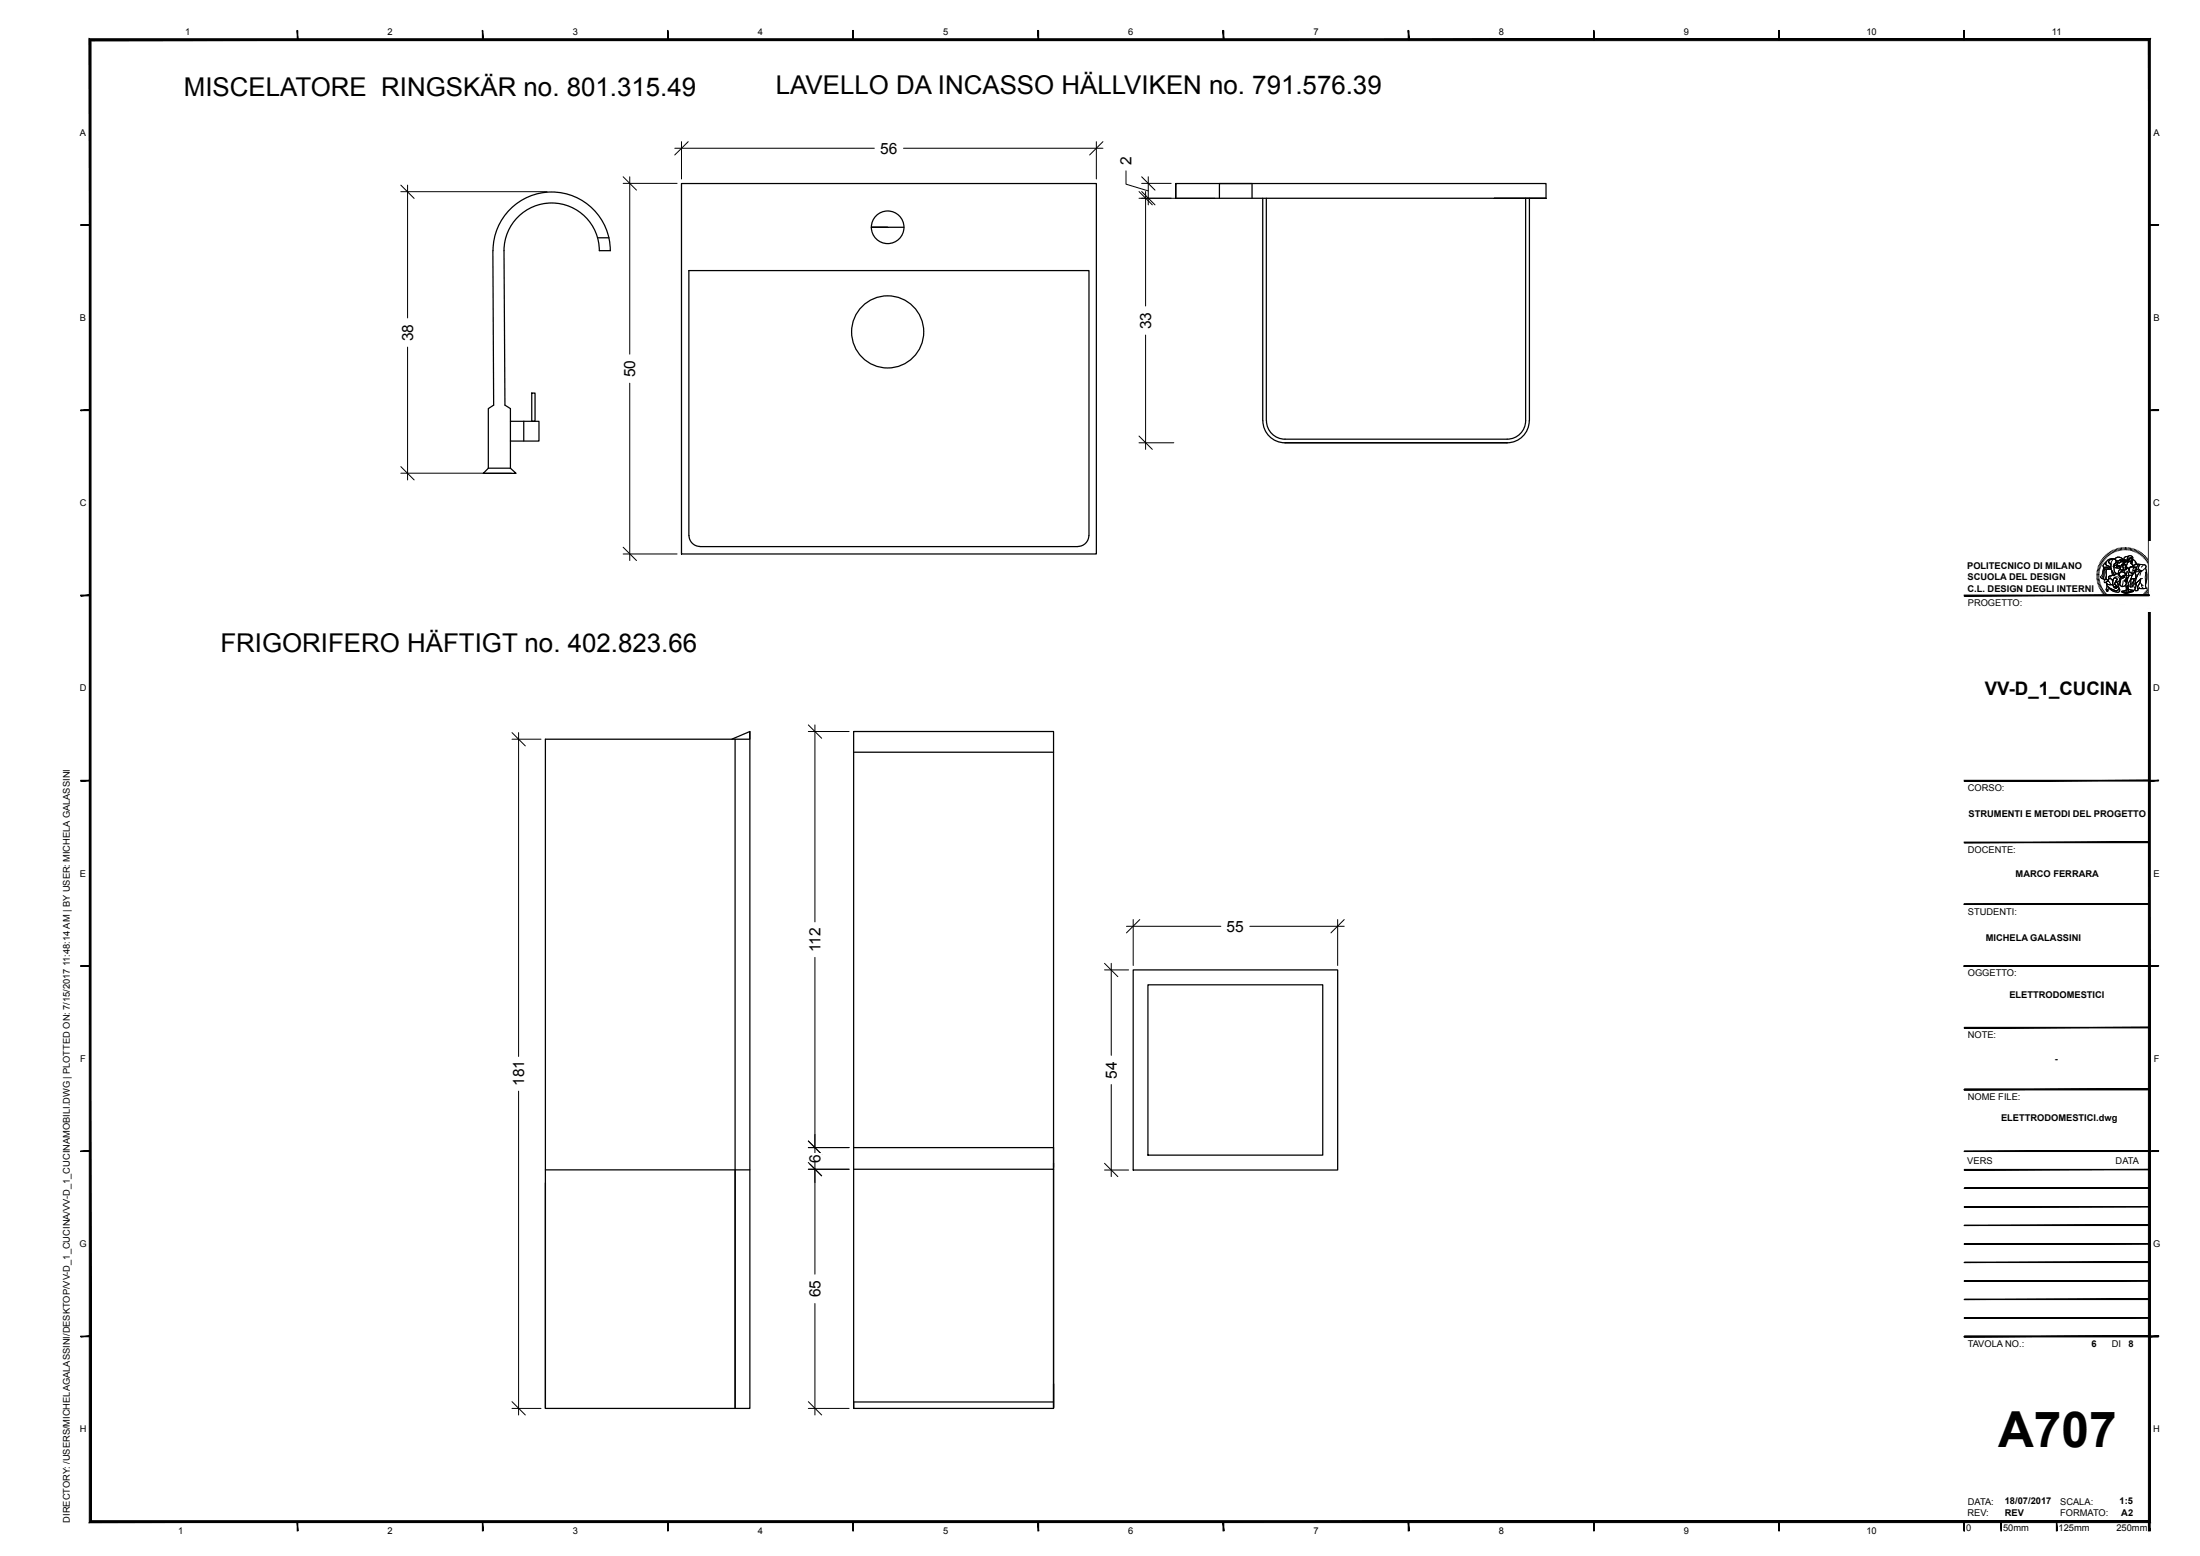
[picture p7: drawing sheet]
<svg xmlns="http://www.w3.org/2000/svg" width="594mm" height="420mm" viewBox="0 0 594 420" stroke-linecap="round" stroke-linejoin="round" font-family="sans-serif">
<g fill="none" stroke="#000" stroke-width=".34">
<path d="M184 49.5h112v100h-112zM317.4 49.5v4v-4h100v4M317.4 53.5h100h-13.9M329.2 53.5v-4h8.9v4M340.9 53.5l.1 60a6 6 0 0 0 5.9 6h60a6 6 0 0 0 6-6M341.9 53.5v60M411.9 53.5v60a5 5 0 0 1-5 5h-60a5 5 0 0 1-5-5M412.9 53.5v60M133.1 67.7l.2 41.7-1.5 .9v16.1M161.4 64.2h3M164.8 67.7a15.8 15.8 0 0 0-15.9-15.9 15.8 15.8 0 0 0-15.8 15.9M164.8 67.7h-3a12.9 12.9 0 0 0-12.9-12.9 12.9 12.9 0 0 0-12.8 12.9l.2 41.7 1.5 .9v16.1"/>
<path d="M239.7 61.4h-4.4h8.8M137.8 113.7h7.7v5.4h-7.7M141.4 113.7v5.4M143.6 106.1h.9v7.6h-.9zM131.8 126.4h6l1.5 1.4h-8.8zM186 144.5v-71.5h108v71.5M186 144.5a2.96 2.96 0 0 0 3 3M189 147.5h102M294 144.5a2.96 2.96 0 0 1-3 3M198.5 199.5v180.7v-64.4M202.5 197.5v2h-55.2v180.7h55.2v-182.7l-4.9 2M230.5 197.5h54v182.7h-54z"/>
<path d="M230.5 203h54M306 261.8h55.2v54h-55.2zM309.9 265.8h47.2v46h-47.2zM147.3 319.2v61M147.3 315.8h55.2M230.5 315.6h54v64.4v-6.4M230.5 309.8h54v5.8M284.5 314v1.1M284.5 378.4h-54v1.8"/>
<circle cx="239.7" cy="61.4" r="4.4"/>
<circle cx="239.7" cy="89.6" r="9.7"/>
</g>
<g fill="#000" stroke="#000" stroke-width=".27">
<path d="M24.1 10.5l.5 400v-399.5zM24.1 10.5l.5 400-.5 .5z"/>
<path d="M80.2 8.2l.2 2.5v-2.5zM80.2 8.2l.2 2.5h-.2z"/>
<path d="M130.2 8.2l.2 2.5v-2.5zM130.2 8.2l.2 2.5h-.2z"/>
<path d="M180.2 8.2l.2 2.5v-2.5zM180.2 8.2l.2 2.5h-.2z"/>
<path d="M230.2 8.2l.2 2.5v-2.5zM230.2 8.2l.2 2.5h-.2z"/>
<path d="M280.2 8.2l.2 2.5v-2.5zM280.2 8.2l.2 2.5h-.2z"/>
<path d="M330.2 8.2l.2 2.5v-2.5zM330.2 8.2l.2 2.5h-.2z"/>
<path d="M380.2 8.2l.2 2.5v-2.5zM380.2 8.2l.2 2.5h-.2z"/>
<path d="M430.3 8.2l.1 2.5v-2.5zM430.3 8.2l.1 2.5h-.1z"/>
<path d="M480.3 8.2l.1 2.5v-2.5zM480.3 8.2l.1 2.5h-.1z"/>
<path d="M530.2 8.2l.2 2.5v-2.5zM530.2 8.2l.2 2.5h-.2z"/>
<path d="M24.6 11h555.5l.5-.5zM24.1 10.5h556.5l-556 .5z"/>
<path d="M21.8 60.8h2.5v-.2zM21.8 60.6h2.5l-2.5 .2z"/>
<path d="M580.3 60.8h2.5v-.2zM580.3 60.6h2.5l-2.5 .2z"/>
<path d="M21.8 110.8h2.5v-.2zM21.8 110.6h2.5l-2.5 .2z"/>
<path d="M580.3 110.8h2.5v-.2zM580.3 110.6h2.5l-2.5 .2z"/>
<path d="M21.8 160.8h2.5v-.2zM21.8 160.6h2.5l-2.5 .2z"/>
<path d="M530.3 160.8h50v-.2zM530.3 160.6h50l-50 .2z"/>
<path d="M580.3 160.8h2.5v-.2zM580.3 160.6h2.5l-2.5 .2z"/>
<path d="M21.8 210.8h2.5v-.2zM21.8 210.6h2.5l-2.5 .2z"/>
<path d="M530.3 210.8h50v-.2zM530.3 210.6h50l-50 .2z"/>
<path d="M580.3 210.8h2.5v-.2zM580.3 210.6h2.5l-2.5 .2z"/>
<path d="M530.3 227.5h50v-.2zM530.3 227.3h50l-50 .2z"/>
<path d="M530.3 244v.1l50-.1zM530.3 244.1l50-.1v.1z"/>
<path d="M530.3 244.1h50v-.1zM530.3 244h50l-50 .1z"/>
<path d="M21.8 260.8h2.5v-.2zM21.8 260.6h2.5l-2.5 .2z"/>
<path d="M530.3 260.6v.2l50-.2zM530.3 260.8l50-.2v.2z"/>
<path d="M530.3 260.6v.2l50-.2zM530.3 260.8l50-.2v.2z"/>
<path d="M530.3 277.3v.2l50-.2zM530.3 277.5l50-.2v.2z"/>
<path d="M530.3 260.6v.2l50-.2zM530.3 260.8l50-.2v.2z"/>
<path d="M530.3 260.6v.2l50-.2zM530.3 260.8l50-.2v.2z"/>
<path d="M580.3 260.8h2.5v-.2zM580.3 260.6h2.5l-2.5 .2z"/>
<path d="M530.3 294v.1l50-.1zM530.3 294.1l50-.1v.1z"/>
<path d="M530.3 294v.1l50-.1zM530.3 294.1l50-.1v.1z"/>
<path d="M21.8 310.8h2.5v-.1zM21.8 310.7h2.5l-2.5 .1z"/>
<path d="M530.3 315.6h50zM530.3 315.8l50-.2z"/>
<path d="M530.3 310.7v.1l50-.1zM530.3 310.8l50-.1v.1z"/>
<path d="M580.3 310.8h2.5v-.1zM580.3 310.7h2.5l-2.5 .1z"/>
<path d="M530.3 335.7h50zM530.3 335.8l50-.1z"/>
<path d="M530.3 330.7h50zM530.3 330.8l50-.1z"/>
<path d="M530.3 325.7h50zM530.3 325.8l50-.1z"/>
<path d="M530.3 320.6h50zM530.3 320.8l50-.2z"/>
<path d="M530.3 355.7h50zM530.3 355.8l50-.1z"/>
<path d="M530.3 350.7h50zM530.3 350.8l50-.1z"/>
<path d="M530.3 345.7h50zM530.3 345.8l50-.1z"/>
<path d="M530.3 340.7h50zM530.3 340.8l50-.1z"/>
<path d="M21.8 360.8h2.5v-.2zM21.8 360.6h2.5l-2.5 .2z"/>
<path d="M530.3 360.6v.2l50-.2zM530.3 360.8l50-.2v.2z"/>
<path d="M530.3 360.6v.2l50-.2zM530.3 360.8l50-.2v.2z"/>
<path d="M580.3 360.8h2.5v-.2zM580.3 360.6h2.5l-2.5 .2z"/>
<path d="M580.3 360.8h2.5v-.2zM580.3 360.6h2.5l-2.5 .2z"/>
<path d="M580.3 360.8h2.5v-.2zM580.3 360.6h2.5l-2.5 .2z"/>
<path d="M24.6 410.5l-.5 .5 556-.5zM24.1 411l556-.5 .5 .5z"/>
<path d="M80.2 410.7l.2 2.5v-2.5zM80.2 410.7l.2 2.5h-.2z"/>
<path d="M130.2 410.7l.2 2.5v-2.5zM130.2 410.7l.2 2.5h-.2z"/>
<path d="M180.2 410.7l.2 2.5v-2.5zM180.2 410.7l.2 2.5h-.2z"/>
<path d="M230.2 410.7l.2 2.5v-2.5zM230.2 410.7l.2 2.5h-.2z"/>
<path d="M280.2 410.7l.2 2.5v-2.5zM280.2 410.7l.2 2.5h-.2z"/>
<path d="M330.2 410.7l.2 2.5v-2.5zM330.2 410.7l.2 2.5h-.2z"/>
<path d="M380.2 410.7l.2 2.5v-2.5zM380.2 410.7l.2 2.5h-.2z"/>
<path d="M430.3 410.7l.1 2.5v-2.5zM430.3 410.7l.1 2.5h-.1z"/>
<path d="M480.3 410.7l.1 2.5v-2.5zM480.3 410.7l.1 2.5h-.1z"/>
<path d="M530.2 410.7v2.5h.2zM530.2 410.7h.2v2.5z"/>
<path d="M530.2 410.7l.2 2.5v-2.5zM530.2 410.7l.2 2.5h-.2z"/>
<path d="M540.2 410.7l.2 2.5v-2.5zM540.2 410.7l.2 2.5h-.2z"/>
<path d="M555.2 410.7l.2 2.5v-2.5zM555.2 410.7l.2 2.5h-.2z"/>
<path d="M580.1 11v399.5l.5 .5zM580.1 11l.5-.5v400.5z"/>
<path d="M580.1 410.7l.4 2.5v-2.5zM580.1 410.7l.4 2.5h-.4z"/>
</g>
<g fill="none" stroke="#000" stroke-width=".27">
<path d="M184 38.2v10.1M185.8 38.2l-3.6 3.6M296 38.2v10.1M297.8 38.2l-3.6 3.6M108.2 51.7h39.5M108.2 50l3.6 3.6M110 50v35.8M168.3 49.5h14.5M168.3 47.7l3.6 3.6M170 47.7v47.9M182.2 40h53.9M243.9 40h53.9"/>
<path d="M304 46.1v3.6l6 1.8M307.5 53.5h20.6M307.5 51.7l3.6 3.6M308.3 49.5h7.9M308.3 47.7l3.5 3.6M308.3 51.7l3.5 3.6M309.3 51.7v30.9M310 47.7v7.6M110 93.7v35.9M309.3 90.4v30.9M170 103.4v47.9M307.5 119.5h9.4"/>
<path d="M307.5 117.7l3.6 3.6M108.2 127.7h29.9M108.2 126l3.6 3.6M168.3 149.5h14.5M168.3 147.7l3.6 3.6M566.1 154.7h.7M566.1 155l.7 .1M566.1 155.4h.7M566.1 154.3l.7 .1M566.2 154l.7 .1M566.3 153.6l.6 .2M566.4 153.3l.6 .2"/>
<path d="M566.5 153l.6 .2M566.6 152.6l.6 .3M566.8 152.3l.6 .3M566.8 155.7l-.7 .1M566.8 156.1h-.7M566.8 156.4l-.7 .1M566.9 156.7l-.7 .1M566.9 151.9l.6 .4M566.9 157l-.6 .2M567 157.3l-.6 .2M567.1 151.6l.6 .4M567.1 157.7l-.6 .2"/>
<path d="M567.2 151.4l.6 .3M567.2 158l-.6 .2M567.4 158.3l-.7 .2M567.5 151.1l.5 .3M567.5 158.5l-.6 .3M567.7 158.8l-.6 .4M567.7 150.8l.5 .4M567.8 159.1l-.6 .4M567.9 150.5l.5 .4M568 153l.7 .1a.68 .68 0 0 0 1.2-.1 .41 .41 0 0 1 .1 .4 .41 .41 0 0 1-.4 .2h-1.2l-.4-.2zM568 153v.5M568 159.4l-.6 .4"/>
<path d="M568.1 150.2l.5 .5M568.2 153.6l-.3 .5-.1 1.3-.4 .7 .4 .2M568.2 159.6l-.6 .5M568.3 152l.3-.2v.6l.2 .2 1 .4a.74 .74 0 0 1-1.2 .1h-.5a.51 .51 0 0 1-.3-.5 .51 .51 0 0 1 .4-.4zM568.3 153.6h.6l-.3 .5v2.3l-.2 .1-.6-.3zM568.4 153.6l-.3 .8a2.3 2.3 0 0 1-.3 1.9l.8 .1M568.4 150l.5 .4M568.4 159.9l-.5 .4M568.6 151.8l-.4 .4a.52 .52 0 0 0-.4 .5 .52 .52 0 0 0 .5 .5l.4-.1a.68 .68 0 0 0 1.2-.1M568.6 157.2l.3 .4 .4 .2 1.2-.1M568.6 149.7l.5 .5M568.7 151.6l.8-.7h1.1a.99 .99 0 0 0-1.2 .9l.6 .4-.1 .8-1.2-.4-.1-.2z"/>
<path d="M568.8 153.7l.8-.1a.71 .71 0 0 1 .7 .7l.3 .4-.1 .5-.8 .3a.47 .47 0 0 0-.3 .8 .39 .39 0 0 1-.4 .3 .39 .39 0 0 1-.4-.4zM568.8 157.5l.7 .3 1-.1v.4l.4 .4-.1 .2 .3-.2 .2 .3-.1-.5 .2 .4-.1-.4 .4 .1-.8-.8 .3-.6 .4 .1 .5 1.4-.1 .6a1.11 1.11 0 0 1-1.5 .1l-1.5-1zM568.8 157.5l.1 .6 .6 .6 2.1 .9M568.8 157.5h.1M568.9 153.6l-.3 .5 .1 2.3M568.9 158.3l2 1a.84 .84 0 0 0 1.1-.2l.2-.3 .1 .5a.66 .66 0 0 1-.4 .6 .66 .66 0 0 1-.7-.1l-1.1-.4a.56 .56 0 0 0-.5-.5 .56 .56 0 0 0-.6 .4l.2 .1-.2 .2a.6 .6 0 0 1-.1-1.1zM568.9 158.2v.2a.79 .79 0 0 0 0 1.2l.3-.2a.24 .24 0 0 1-.2-.3 .24 .24 0 0 1 .3-.1l.3-.1 .8 .6 1 .3a.61 .61 0 0 0 .9-.1 .61 .61 0 0 0-.2-.9M568.9 149.5l.5 .5M569.2 156.6l-.4-.1a.44 .44 0 0 0-.6 .2 .44 .44 0 0 0 .3 .6l.3-.3a.61 .61 0 0 1 .9 .4l.1 .1M569.2 149.3l.4 .5M569.4 156.3a.72 .72 0 0 1 1.1 .4l-.1 1h-1.2l-.6-.5 .7-.3-.1-.3zM569.4 155.6l1.1-.4 .4 .2 .1-.4 .6-.2 .6 .3 .3 .5a1 1 0 0 1-.2 1.1 1 1 0 0 1-1.1 .3l.2-.3a.4 .4 0 0 0 .2-.5 .4 .4 0 0 0-.5-.2l-.4 .2-.2 .5-.7-.6a.31 .31 0 0 1-.5-.1 .31 .31 0 0 1 .1-.4z"/>
<path d="M569.5 151.3l.6-.4h.7a.77 .77 0 0 1 .6 .7 .77 .77 0 0 1-.6 .8 2.6 2.6 0 0 0 .3 2.1l.4 .4h-.4l-.1 .4-.3 .1-.2-.2 .1-.5-.6-1.3-.1-1.2a.58 .58 0 0 1-.5-.3 .58 .58 0 0 1 .1-.6zM569.5 149.1l.4 .5M569.7 156l.8 .7M569.7 156.1a.6 .6 0 0 0-.4 .8M569.8 148.9l.3 .5M570 153.6h-1.6a.57 .57 0 0 0-.6 .2 .57 .57 0 0 0-.1 .6l-.1 .6-.5 .7 .3 .4M570.1 153.9l.3 1.4M570.1 148.7l.3 .6M570.4 151.2l-.4 .9v1.4l.5 .9 .2 1 .3-.1v-.3l.5-.2a1.16 1.16 0 0 1-.7-1.5 1.58 1.58 0 0 1 .5-1.6 .95 .95 0 0 0-1.4-.9l-.7 .3-.5 .5-.1 .5 .2 .5 1 .4M570.4 148.5l.3 .7M570.5 155.2l-.8 .3a.37 .37 0 0 0-.4 .2 .37 .37 0 0 0 .2 .5M570.6 150.8a.85 .85 0 0 0-.9 .3 .85 .85 0 0 0-.2 .9l.4 .2"/>
<path d="M570.7 156.2a.45 .45 0 0 1 .6-.2 .45 .45 0 0 1 .1 .6l-.3 .7a.69 .69 0 0 0 .4 .9l.2 .2-.4-.1 .1 .4-.2-.4 .1 .5-.2-.3-.3 .2 .1-.2-.4-.4-.1-1zM570.7 156.2a.45 .45 0 0 1 .6-.2 .45 .45 0 0 1 .1 .6l-.5 1.1 .8 .7-.4-.1 .1 .4-.2-.4v.5l-.1-.3-.3 .2 .1-.2-.4-.4-.1-1zM570.8 148.4l.2 .6M570.8 152.3l1-.5-.1 .6-1.1 .5zM570.9 152.7l.7-.3 .3 .3a.32 .32 0 0 0-.3 .2 .32 .32 0 0 0 .1 .4l-.6-.1zM570.9 152.7l.2 .5 .6 .1M571 150.9l.7-.5 1.2 .3a.27 .27 0 0 1 .2 .4 .27 .27 0 0 1-.5 0l-.1-.1-.5 .4-.7-.1M571.1 148.3l.2 .6M571.2 150.6l1-.2 .8 .4 .1 .3-.6-.1-.3 .4h-.6l-.6-.5zM571.3 151.2l.7 .2 .5-.4 .3 .2-.2 .6-.4 .2-.4-.2-.6 .1zM571.4 148.1l.2 .7M571.5 154.8l.7 .3 .4 .9a.58 .58 0 0 1-.4 .8"/>
<path d="M571.6 152.7h.9l-.3 .2v.4a.41 .41 0 0 1-.6 0 .41 .41 0 0 1 0-.6zM571.6 157.2l.5 1.6-.3 .5-.7 .1M571.6 152.5l.3 .2M571.7 152.2v.2l-1.1 .5M571.7 155.7l-.7 .2M571.8 148l.1 .7M571.8 151.8l-.3 .5M571.9 155.4l.7 .5M572 152.7h.5l-.3 .2v.4a.37 .37 0 0 1-.6-.2 .37 .37 0 0 1 .4-.4l-.1 .1M572 155.8a.69 .69 0 0 1 .2 1 .69 .69 0 0 1-.9 .2M572.1 155v-.2l.6-.5 1 .3 .1 .3a.25 .25 0 0 1 .2 .4 .25 .25 0 0 1-.4-.1l-1.1 .5 .7 .4 .4-.3 .1-.4a.28 .28 0 0 0 .3-.2 .28 .28 0 0 0-.2-.4l-.2-.2-.9-.2-.6 .7-.2-.1 .3-1.1 .2-.3 .3 .2 1 .1 .6-.4-.1-.4 .7 .2-.2 .3 .3 .8-.3 .6a.69 .69 0 0 1-.2 1l-.5 .2-.1 .5h-.3l.2 .2h.3v.4l.2-.3-.3 .7a.49 .49 0 0 1-.6 .6h-.7l-.6-.6 .4-.6 .1-1.1M572.1 154.8l.6-.5 1 .3 .1 .3a.25 .25 0 0 1 .2 .4 .25 .25 0 0 1-.4-.1l-.4 .3a.51 .51 0 0 1-.6 .3 .51 .51 0 0 1-.4-.5z"/>
<path d="M572.1 157.7l.8 .6M572.1 147.9l.1 .7M572.3 151.7l.1 .1M572.4 153.6a1.25 1.25 0 0 0-.5 1.4M572.4 151.4l.2 .1M572.5 157.1v.9M572.5 147.9l.1 .7M572.5 151.4v.1M572.5 155.7l1.2-.4-.1 .5-.5 .3zM572.6 156.5l-.3 .9-.4 .5M572.7 155.8l-.1 .1M572.8 151.6l.8-.2a.23 .23 0 0 1 .2 .2 .23 .23 0 0 1-.2 .3z"/>
<path d="M572.8 152.5l.2-.3 .8 .1 .5 1.1a.24 .24 0 0 1-.4 .1 .24 .24 0 0 1 .1-.4l-.3-.7a.42 .42 0 0 0-.6 0 .42 .42 0 0 0 .1 .6l.1 .4a.44 .44 0 0 1-.6 .5 .44 .44 0 0 1-.1-.8zM572.8 147.8l.1 .7M572.8 151.2l-.2 .6-.4 .2-.4-.2-.5 .1M572.9 159.6l2-.5 1.2 .3-2.1 .5zM572.9 159.6l1.1 .3v.3l-1.1-.3zM572.9 159.6a6.1 6.1 0 0 1 3.2-.2l-2.1 .5zM573.1 152.4h.7l.2 .8a.55 .55 0 0 1-.2 .5 .55 .55 0 0 1-.5 .1zM573.2 147.8v.7M573.2 151.4a.39 .39 0 0 1 .6-.3 .39 .39 0 0 1 .1 .6h-.1M573.3 151.1a.42 .42 0 0 1 .6 0 .42 .42 0 0 1-.1 .6l-.1-.3h-.5zM573.3 156.8l-.4 1.5 1.1-.2M573.3 155.8v.1"/>
<path d="M573.3 155.5l.2 .1M573.3 155.8h.1M573.4 155.5l-.1 .1M573.4 152.6h.1M573.5 152.5l-.2 .2M573.5 147.8l.1 .6M573.6 156.7h.3l.1-.5 .5-.2-.4 1.3v-.4h-.3zM573.6 151.5l-.4-.1-.4 .2 .6 .3a.25 .25 0 0 0 .4-.1 .25 .25 0 0 0-.2-.4v.2M573.6 153.9v.7M573.7 155.3l-.1 .5-.5 .3-.4-.3M573.7 152.4l.3 .3-.2 .1M573.8 152.6l-.1-.2a.42 .42 0 0 0-.6 0 .42 .42 0 0 0 .1 .6l.1 .3a.42 .42 0 0 1-.4 .6 .42 .42 0 0 1-.4-.6l.3-.9 .7-.2 .4 .2 .3 .8a.24 .24 0 0 1 0 .4 .25 .25 0 0 1-.4-.3"/>
<path d="M573.9 147.8l-.1 .6M573.9 152.9l-.1 .1M574 152.7v.1a.39 .39 0 0 1-.2 .6 .39 .39 0 0 1-.5-.2M574 153.6l-.2 .2h-.5M574 159.9l2.1-.5v.2l-2.1 .6zM574 159.9v.3M574.1 151.6l.1-.1 .2 .3-.3 .9M574.1 156.1h.1M574.1 156.7v.6l.2-.3M574.2 153.1l-.1-.4 .2-.5a.35 .35 0 0 0 .2-.4 .35 .35 0 0 0-.4-.2l-.1-.3a.55 .55 0 0 1-.5-.7 .55 .55 0 0 1 .8-.4l.3 .1-.3 .7 .1 .8 .3-.1v-.5a.38 .38 0 0 0 .3 .4 .38 .38 0 0 0 .4-.2l-.1 .7 .3-.1v.3a.35 .35 0 0 1 .2 .4 .35 .35 0 0 1-.3 .3l-.6 .3M574.2 151.1l.1 .5M574.2 147.8v.7"/>
<path d="M574.3 156.5l-.2 .2v-.2M574.3 154.1l-.2 1.4M574.3 153.4l.5 .2M574.4 158.2l.1-.1 .2 1.1-.3-.6-.3 .7zM574.4 155.3l-.3 .3v.5M574.5 156l-.4 .1-.2 .6h-.3l.2 .2h.3M574.5 150.3l.7-.3a1.04 1.04 0 0 1 .5 1.5l-.3 .7 .3-1.4-.2-.3-.3 .2a.85 .85 0 0 0-.6 1l-.2 .1v-.5zM574.5 154.2l-.4 .9M574.6 150.3h-.8l-.3 .7M574.6 147.8l-.1 .7M574.7 150.1l.5-.1a1.04 1.04 0 0 1 .5 1.5l-.3 .7v-.8l.3-.4-.2-.5-.6 .2-.2 1-.3 .1-.1-.8zM574.7 151.2a.38 .38 0 0 0 .3 .4 .38 .38 0 0 0 .4-.2"/>
<path d="M574.8 153.3l.8-.4 .7 .2a.48 .48 0 0 1 .5 .2 .48 .48 0 0 1 0 .5l-.3 .5a.63 .63 0 0 1-.8 .4l-.2 .1-.5-.5zM574.9 150.7l.6-.2 .2 .5-.3 .4a.45 .45 0 0 1-.6 0 .45 .45 0 0 1 .1-.7zM574.9 155.3l.8-.1-1.1 2.4a.3 .3 0 0 1 .1 .4 .3 .3 0 0 1-.3 .2l-.3 .6-.2-.9zM574.9 151l.2 .1M574.9 155.3l-1 2.7 .2 .8 .4-.7 .2 1.4-.3-.9-.4 1.1 .1-.9M575 151.1h.1M575 151.4l.1 .1M575 154.4l-.3 .4 .1 .5 1-.1 .4-.6M575 147.9l-.2 .6M575 151.3l.1 .1M575.3 147.9l-.1 .7M575.3 151.1l.2 .1"/>
<path d="M575.4 156.3l.4-.1a.23 .23 0 0 1 .4 0 .23 .23 0 0 1-.1 .4l-.5 1.3a.29 .29 0 0 1 .2 .4 .29 .29 0 0 1-.5 .1l-.2-.2zM575.4 151.2h.1M575.6 152l.4 .6M575.6 148l-.1 .6M575.6 154.4l.1 .1M575.7 152.8l.9-.4 .9-.1-.6 1zM575.7 155.2l-.4 1.2-.7 1v.9M575.8 151l.6 .4 .6 .9a1.04 1.04 0 0 1-1.3 .1l-.1-.5zM575.8 154.4h-.3M575.8 151l.6 .4 .3 .6M575.8 154.7h.1M576 148.1l-.2 .7"/>
<path d="M576.1 159.4v.2l-2.1 .6-1.1-.3v-.3M576.1 156.2l-.5 1.7a.29 .29 0 0 1 .2 .4 .29 .29 0 0 1-.5 .1l-.2-.1 .2-2M576.3 154.4l.4-.1-.1 1.2a.47 .47 0 0 1 0 .7 .47 .47 0 0 1-.6 0l-.7 .1 .4-1.1zM576.3 148.2l-.2 .7M576.4 154.1l-.1 .3M576.4 153.1l.4 .1 .1 .3M576.4 151.9l.6 .4M576.6 156.2l-1.2 .1M576.6 157.5l-.2 .2 .3 .3M576.6 148.3l-.2 .7M576.7 154.3l-.1 1.7-.6 1.4 .2 1.1 .3 .3M576.9 157.3l1.1-1-.2 .8-.7 1.3v.4a.38 .38 0 0 1-.2 .7 .38 .38 0 0 1-.4-.5z"/>
<path d="M576.9 153.3v-.2a1.04 1.04 0 0 1 1.6-.6h.3a.54 .54 0 0 1 .6 .3 .54 .54 0 0 1-.3 .7l-.4 .3a1.11 1.11 0 0 1-1.8-.3M576.9 153.5l-.6 .9a.75 .75 0 0 1-1.2 0l-.1-.1a.83 .83 0 0 1 .2-1.1h.9l-.2 .6a.24 .24 0 0 0 .2 .3 .24 .24 0 0 0 .3-.2l.2-.3-.2-.5-.6-.2-.7 .2-.4 .5 .1 .2M576.9 155.1l.1 .5M577 148.5l-.3 .6M577.3 148.6l-.3 .6M577.4 154.2l-.9 .1M577.4 158.5l.6 .4M577.6 152.3l-1 .1-.9 .5M577.6 148.8l-.3 .6M577.7 152.5l.2-.2 .6 .2a.56 .56 0 0 1 .7 .1 .56 .56 0 0 1 .1 .7l.3 1.7v1.5a2.36 2.36 0 0 0-.1 2.2l.1 .1h-1.9a.36 .36 0 0 1-.5 .1 .36 .36 0 0 1-.1-.5l.7-1.3 .2-.8-1.6 1.4 .6-2.2a1.72 1.72 0 0 1 1.3-1.4 .87 .87 0 0 1-.9-.6 .87 .87 0 0 1 .3-1zM577.8 157.2l.8 .9M577.8 154.2l-.9 1.5-.5 2 1.6-1.4 .5-.1"/>
<path d="M577.9 152.4h-.1a.9 .9 0 0 0-.4 1 .9 .9 0 0 0 .9 .7M577.9 149l-.4 .6M578 156.3l-.2 .8-.7 1.3v.4a.37 .37 0 0 1 .1 .5 .37 .37 0 0 1-.5 .1 .27 .27 0 0 1-.4-.2 .27 .27 0 0 1 .2-.3l.4-1.6M578.1 154.2l-.3 1.1M578.2 157.7a1.06 1.06 0 0 0 .7 1.2M578.2 149.2l-.4 .5M578.5 152.8l-.3 .3M578.5 149.4l-.4 .6M578.8 149.7l-.5 .5M579.1 149.9l-.5 .5M579.2 159.8l.5 .4M579.3 154.4v3.3"/>
<path d="M579.3 153.3l.1 .2a10.2 10.2 0 0 1-.1 4.8l.3 .5h-2.4M579.3 150.1l-.5 .5M579.4 159.5l.5 .4M579.5 150.4l-.5 .4M579.6 159.3l.6 .3M579.7 159l.6 .3M579.8 150.7l-.6 .4M579.9 158.7l.6 .3M580 151l-.6 .4M580.1 158.4l.6 .3M580.2 151.3l-.6 .3M580.2 158.1l.6 .3"/>
<path d="M580.3 157.8l.7 .2M580.4 151.6l-.6 .3M580.4 157.5l.6 .2M580.5 157.2l.7 .2M580.5 151.9l-.6 .3M580.6 156.9l.7 .1M580.6 156.6h.7M580.7 156.2l.6 .1M580.7 155.6l.7 .1M580.7 155.3h.7M580.7 152.2l-.6 .3M580.7 155.9l.7 .1"/>
<path d="M580.8 152.5l-.6 .3M581 152.9l-.7 .2M581.1 153.2l-.7 .2M581.2 153.6l-.7 .1M581.3 153.9l-.7 .1M581.3 154.2l-.6 .2M581.3 154.6l-.6 .1M581.4 155h-.7M568.6 160.2l-.5 .4M568.8 160.4l-.5 .5M569.1 160.6l-.5 .5M569.3 160.8l-.4 .5"/>
<path d="M569.6 161l-.4 .6M569.8 161.2l-.4 .6M570.1 161.4l-.4 .6M570.4 161.6l-.4 .5M570.7 161.7l-.3 .6M571 161.9l-.3 .5M571.3 162l-.3 .6M571.6 162.1l-.2 .6M571.9 162.1l-.2 .7M572.2 162.2l-.1 .7M572.5 162.3l-.1 .7M572.8 162.4l-.1 .6"/>
<path d="M573.2 162.4l-.1 .7M573.5 162.4v.7M573.8 162.4v.7M574.1 162.4l.1 .7M574.5 162.4v.6M574.8 162.3l.1 .7M575.1 162.3l.1 .7M575.4 162.2l.2 .7M575.8 162.1l.1 .7M576.1 162l.2 .7M576.3 161.9l.3 .6M576.6 161.8l.3 .6"/>
<path d="M576.9 161.6l.4 .6M577.2 161.5l.4 .6M577.5 161.3l.4 .6M577.8 161.1l.4 .6M578 160.9l.5 .6M578.3 160.7l.4 .5M578.5 160.5l.5 .5M578.8 160.3l.5 .5M579 160l.5 .5M138.2 199.5h7.9M138.2 197.7l3.6 3.6M140 197.7v87.5"/>
<path d="M218.2 197.5h11.1M218.2 195.7l3.6 3.6M220 195.7v53.1M220 258.4v53.2M304.1 250h25.5M306 248.2v12.4M307.7 248.2l-3.6 3.6M337.5 250h25.4M361.2 248.2v12.4M362.9 248.2l-3.6 3.6M298.2 261.8h6.5M298.2 260l3.6 3.6"/>
<path d="M300 260v24.9M140 294.5v87.4M300 292.7v24.9M218.2 309.8h11.1M218.2 308l3.6 3.6M218.2 315.6h11.1M218.2 313.8l3.6 3.6M220 313.8v30.1M298.2 315.8h6.5M298.2 314l3.6 3.6M220 351.8v30.1M138.2 378.3l3.6 3.6"/>
<path d="M218.2 378.3l3.6 3.6M138.2 380.2h7.9M218.2 380.2h11.1"/>
</g>
<g fill="#fff" stroke="#fff" stroke-width=".27">
<path d="M555.3 160.7l30.8 4.3h-30.8z"/>
<path d="M555.3 160.7h25l5.8 4.3z"/>
<path d="M580.3 146.2h5.8l-5.8 14.5z"/>
<path d="M586.1 146.2v18.8l-5.8-4.3z"/>
<path d="M138.2 286.6v6.4h3.6zM138.2 286.6h3.6v6.4z"/>
<path d="M331.1 248.2v3.7l4.9-3.7zM331.1 251.9l4.9-3.7v3.7z"/>
<path d="M298.2 286.4v4.8h3.7zM298.2 286.4h3.7v4.8z"/>
<path d="M218.2 250.3v6.6h3.6zM218.2 250.3h3.6v6.6z"/>
<path d="M218.2 311.4v2.6h3.6zM218.2 311.4h3.6v2.6z"/>
<path d="M218.2 345.4v5h3.6zM218.2 345.4h3.6v5z"/>
<path d="M108.2 87.3v4.9h3.7zM108.2 87.3h3.7v4.9z"/>
<path d="M237.6 38.2v3.6l4.8-3.6zM237.6 41.8l4.8-3.6v3.6z"/>
<path d="M168.2 97.1v4.8h3.7zM168.2 97.1h3.7v4.8z"/>
<path d="M302.2 42v2.6h3.6zM302.2 42h3.6v2.6z"/>
<path d="M307.5 84.1v4.9h3.6zM307.5 84.1h3.6v4.9z"/>
</g>
<path d="M555.3 160.7h25v-14.5h5.8v18.8h-30.8z" fill="none" stroke="#fff" stroke-width=".27"/>
<text font-size="13.4" x="539.5" y="390.5">A707</text>
<g font-size="7">
<text x="49.6" y="25.9">MISCELATORE RINGSKÄR no. 801.315.49</text>
<text x="209.5" y="25.5">LAVELLO DA INCASSO HÄLLVIKEN no. 791.576.39</text>
<text x="59.5" y="175.9">FRIGORIFERO HÄFTIGT no. 402.823.66</text>
</g>
<text font-size="5" x="535.9" y="187.5">VV-D_1_CUCINA</text>
<g font-size="4.2">
<text x="237.7" y="41.5">56</text>
<text x="305.5" y="44.4" transform="rotate(-90 305.5 44.4)">2</text>
<text x="310.8" y="88.9" transform="rotate(-90 310.8 88.9)">33</text>
<text x="111.5" y="92.1" transform="rotate(-90 111.5 92.1)">38</text>
<text x="171.5" y="101.9" transform="rotate(-90 171.5 101.9)">50</text>
<text x="331.2" y="251.5">55</text>
<text x="221.6" y="257.1" transform="rotate(-90 221.6 257.1)">112</text>
<text x="141.5" y="293.2" transform="rotate(-90 141.5 293.2)">181</text>
<text x="301.5" y="291.1" transform="rotate(-90 301.5 291.1)">54</text>
<text x="221.5" y="313.8" transform="rotate(-90 221.5 313.8)">6</text>
<text x="221.5" y="350.1" transform="rotate(-90 221.5 350.1)">65</text>
</g>
<g font-size="2.5">
<text x="50" y="9.6">1</text>
<text x="104.6" y="9.6">2</text>
<text x="154.6" y="9.6">3</text>
<text x="204.6" y="9.6">4</text>
<text x="254.6" y="9.6">5</text>
<text x="304.6" y="9.6">6</text>
<text x="354.6" y="9.6">7</text>
<text x="404.6" y="9.6">8</text>
<text x="454.6" y="9.6">9</text>
<text x="503.9" y="9.6">10</text>
<text x="554" y="9.6">11</text>
<text x="21.6" y="36.6">A</text>
<text x="581.5" y="36.6">A</text>
<text x="21.6" y="86.6">B</text>
<text x="581.5" y="86.6">B</text>
<text x="21.5" y="136.6">C</text>
<text x="581.4" y="136.6">C</text>
<text x="531.1" y="153.7">POLITECNICO DI MILANO</text>
<text x="531.2" y="156.7">SCUOLA DEL DESIGN</text>
<text x="531.2" y="159.7">C.L. DESIGN DEGLI INTERNI</text>
<text x="531.3" y="163.5">PROGETTO:</text>
<text x="21.5" y="186.6">D</text>
<text x="581.4" y="186.6">D</text>
<text x="531.3" y="213.5">CORSO:</text>
<text x="531.5" y="220.5">STRUMENTI E METODI DEL PROGETTO</text>
<text x="531.3" y="230.2">DOCENTE:</text>
<text x="21.6" y="236.6">E</text>
<text x="544.2" y="236.6">MARCO FERRARA</text>
<text x="581.5" y="236.6">E</text>
<text x="531.3" y="246.9">STUDENTI:</text>
<text x="536.1" y="253.9">MICHELA GALASSINI</text>
<text x="531.3" y="263.5">OGGETTO:</text>
<text x="542.5" y="269.3">ELETTRODOMESTICI</text>
<text x="531.3" y="280.2">NOTE:</text>
<text x="21.7" y="286.6">F</text>
<text x="554.8" y="286.6">-</text>
<text x="581.6" y="286.6">F</text>
<text x="531.3" y="296.9">NOME FILE:</text>
<text x="540.3" y="302.5">ELETTRODOMESTICI.dwg</text>
<text x="531.2" y="314.1">VERS</text>
<text x="571.2" y="314.1">DATA</text>
<text x="21.4" y="336.6">G</text>
<text x="581.3" y="336.6">G</text>
<text x="531.3" y="363.7">TAVOLA NO.:</text>
<text x="564.7" y="363.7">6</text>
<text x="570.2" y="363.6">DI</text>
<text x="574.7" y="363.7">8</text>
<text x="21.5" y="386.6">H</text>
<text x="581.4" y="386.6">H</text>
<text x="531.3" y="406.2">DATA:</text>
<text x="541.3" y="406.1">18/07/2017</text>
<text x="556.2" y="406.1">SCALA:</text>
<text x="572.3" y="406.1">1:5</text>
<text x="18.9" y="411" transform="rotate(-90 18.9 411)">DIRECTORY: /USERS/MICHELAGALASSINI/DESKTOP/VV-D_1_CUCINA/VV-D_1_CUCINAMOBILI.DWG | PLOTTED ON: 7/15/2017 11:48:14 AM | BY USER: MICHELA GALASSINI</text>
<text x="530.8" y="413.2">0</text>
<text x="531.2" y="409.1">REV:</text>
<text x="540.8" y="413.2">50mm</text>
<text x="541.3" y="409.1">REV</text>
<text x="555.8" y="413.2">125mm</text>
<text x="556.2" y="409.1">FORMATO:</text>
<text x="571.4" y="413.2">250mm</text>
<text x="572.7" y="409.1">A2</text>
<text x="48.1" y="414.1">1</text>
<text x="104.6" y="414.1">2</text>
<text x="154.6" y="414.1">3</text>
<text x="204.6" y="414.1">4</text>
<text x="254.6" y="414.1">5</text>
<text x="304.6" y="414.1">6</text>
<text x="354.6" y="414.1">7</text>
<text x="404.6" y="414.1">8</text>
<text x="454.6" y="414.1">9</text>
<text x="503.9" y="414.1">10</text>
</g>
</svg>
